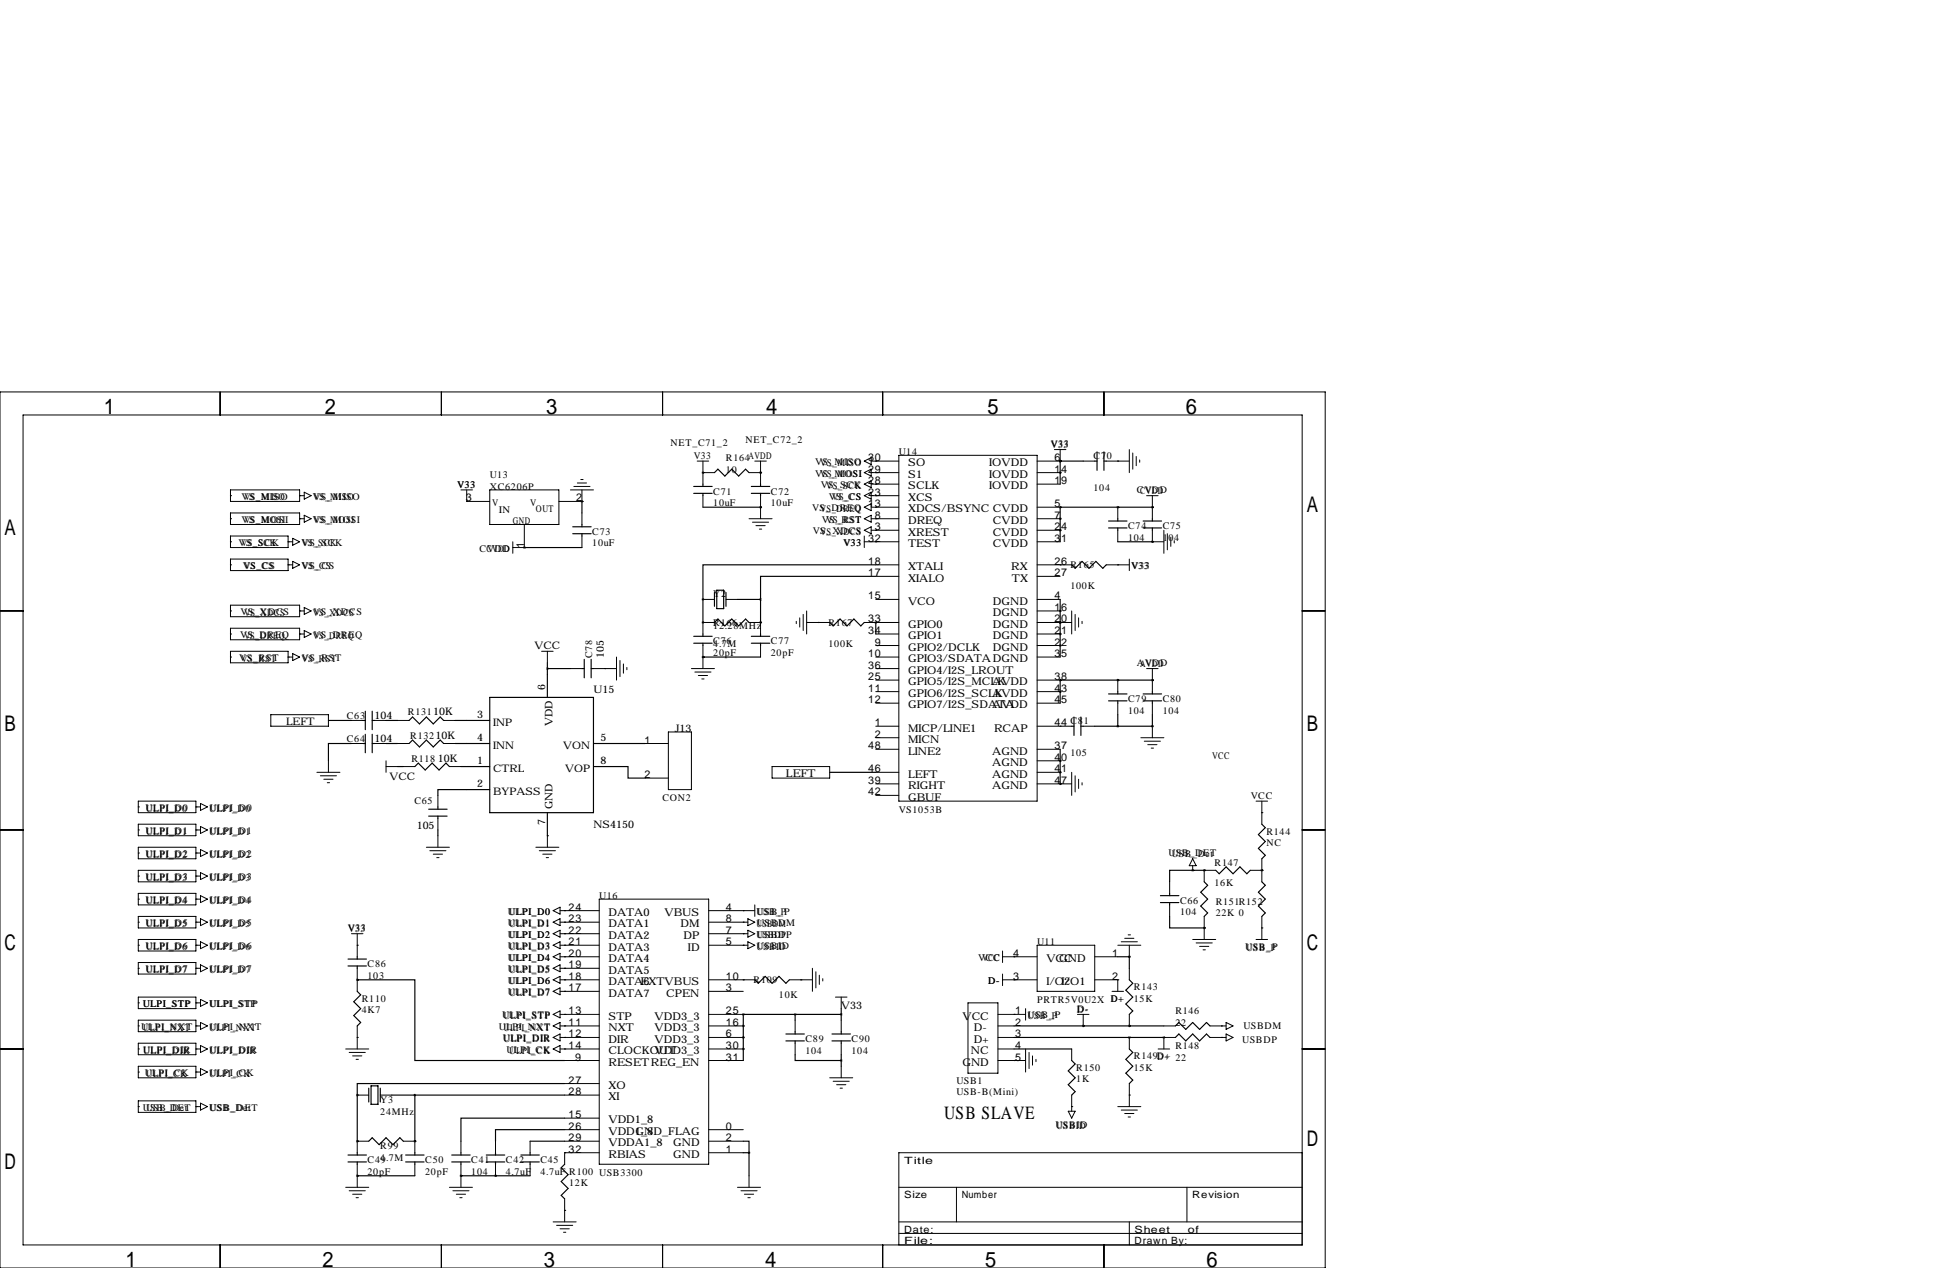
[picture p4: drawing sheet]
<svg xmlns="http://www.w3.org/2000/svg" width="432mm" height="279mm" viewBox="0 0 432 279" stroke-linecap="round" stroke-linejoin="round" font-family="sans-serif">
<g fill="none" stroke="#000" stroke-width=".22">
<path d="M0 86.4h292.1v193h-292.1zM5.1 91.4h281.9v182.9h-281.9zM48.5 86.4v5M97.3 86.4v5M146 86.4v5M194.6 86.4v5M232.4 99.1h2.5M233.7 99.1v2.5h-5.1M243.3 86.4v5M248.9 99.1v5M249.7 99.8v3.6M50.8 107.9h15.2v2.6h-15.2z"/>
<path d="M50.8 113h15.2v2.6h-15.2zM50.8 118.1h12.7v2.6h-12.7zM63.5 119.4h1M64.5 118.6l1.5 .8-1.5 .7zM66 114.3h1.1M66 109.2h1.1M67.1 108.5l1.5 .7-1.5 .8zM67.1 113.5l1.5 .8-1.5 .8zM101.6 107.9h2.5M102.9 107.9v2.6h5M107.9 107.9h15.3v7.7h-15.3zM113 119.4v2.5"/>
<path d="M115.6 115.6v5.1h-2.6M125.7 107.9h5.1M126.5 107.2h3.5M127.3 106.4h2M128 105.7h.5M128.3 107.9v2.6h-5.1M128.3 113v2.6M128.3 118.1v2.6M153.7 101.6h2.5M154.9 101.6v5.1M154.9 109.2v2.6M154.9 104.1h2.6"/>
<path d="M165.1 114.3h5.1M165.1 104.1h2.5M165.9 115.1h3.5M166.4 101.6h2.5M166.6 115.8h2.1M167.4 116.6h.5M167.6 101.6v5.1M167.6 109.2v5.1M190.5 119.4h7.6M190.5 101.6l1.5-.8v1.6zM190.5 104.1l1.5-.7v1.5zM190.5 106.7l1.5-.8v1.5z"/>
<path d="M190.5 109.2l1.5-.7v1.5zM190.5 111.8l1.5-.8v1.5zM190.5 114.3l1.5-.8v1.6zM190.5 116.8l1.5-.7v1.5zM190.5 118.1v2.6M192 116.8h6.1M192 111.8h6.1M192 101.6h6.1M192 114.3h6.1M192 104.1h6.1M192 106.7h6.1M192 109.2h6.1"/>
<path d="M198.1 100.3h30.5v76.2h-30.5zM228.6 116.8h5.1M228.6 111.8h5.1M228.6 114.3h5.1M228.6 104.1h5.1M228.6 106.7h5.1M228.6 119.4h5.1M238.8 101.6h2.5M243.8 101.6h5.1M246.4 111.8v2.5M246.4 116.8v2.6M250.4 100.6v2"/>
<path d="M251.2 101.3v.6M252.7 109.2h2.6M254 116.8v2.6h2.5M254 109.2v5.1M256.5 116.8v5.1M257.3 117.6v3.6M258.1 118.4v2M258.8 119.1v.5M0 134.6h5.1M50.8 123.2h12.7v2.5h-12.7zM50.8 133.3h15.2v2.6h-15.2zM50.8 138.4h15.2v2.6h-15.2z"/>
<path d="M63.5 124.5h1M64.5 123.7l1.5 .8-1.5 .7zM66 134.6h1.1M66 139.7h1.1M67.1 133.9l1.5 .7-1.5 .8zM67.1 138.9l1.5 .8-1.5 .8zM154.9 132.1h2.6M157.5 137.2h-2.6v2.5M160 132.1h2.6M165.1 137.2h2.5v2.5M175.5 136.9v.5M176.3 136.1v2.1"/>
<path d="M177 135.4v3.5M177.8 137.2h5.1M177.8 134.6v5.1M190.5 137.2h7.6M193 132.1h5.1M193 127h5.1M193 124.5h5.1M193 139.7h5.1M228.6 134.6h5.1M228.6 132.1h5.1M228.6 137.2h7.6M228.6 127h5.1"/>
<path d="M228.6 124.5h7.6M228.6 139.7h5.1M236.2 134.6v5.1M237 135.4v3.5M237.7 136.1v2.1M238.5 136.9v.5M243.8 124.5h5.1M248.9 123.2v2.5M287 134.6h5.1M50.8 143.5h12.7v2.5h-12.7zM59.7 157.5h12.7v2.5h-12.7zM63.5 144.8h1"/>
<path d="M64.5 144l1.5 .8-1.5 .7zM77.5 158.8h2.5M82.5 158.8h2.6M87.6 158.8h2.6M97.8 158.8h2.5M119.4 143.5h2.5M120.6 143.5v2.5M125.7 147.3h2.6M130.8 147.3h5.1M135.9 144.8v5.1M136.7 145.5v3.6M137.4 146.3v2"/>
<path d="M138.2 147.1v.5M152.4 147.3h5.1M153.2 148.1h3.5M153.9 148.8h2.1M154.7 149.6h.5M154.9 142.2v5.1M167.6 142.2v2.6M193 142.2h5.1M193 144.8h5.1M193 152.4h5.1M193 154.9h5.1M193 149.9h5.1"/>
<path d="M193 147.3h5.1M228.6 142.2h5.1M228.6 144.8h5.1M228.6 152.4h5.1M228.6 154.9h5.1M228.6 149.9h5.1M246.4 149.9v2.5M246.4 154.9v2.6M252.7 147.3h2.6M254 147.3v5.1M254 154.9v2.6M30.5 176.5h12.7v2.6h-12.7z"/>
<path d="M43.2 177.8h1M44.2 177l1.5 .8-1.5 .8zM69.8 170.2h5.1M70.6 170.9h3.6M71.4 171.7h2M72.1 172.5h.5M72.4 167.6v2.6M77.5 163.8h2.5M82.5 163.8h2.6M85.1 168.9h2.5M85.1 167.6v2.6M87.6 163.8h2.6"/>
<path d="M88.9 168.9h2.5M96.5 175.3v2.5M97.8 163.8h2.5M99.1 168.9h2.5M142.2 163.8h5.1M142.2 171.4h5.1M147.3 161.3h5.1v12.7h-5.1zM170.2 168.9h12.7v2.5h-12.7zM193 160h5.1M193 162.6h5.1M193 165.1h5.1M193 172.7h5.1"/>
<path d="M193 170.2h5.1M193 175.3h5.1M228.6 160h7.6M228.6 165.1h5.1M228.6 172.7h7.6M228.6 167.6h5.1M228.6 170.2h5.1M236.2 170.2v5.1M237 170.9v3.6M237.7 171.7v2M238.5 172.5v.5M238.8 160h2.5"/>
<path d="M251.5 162.6h5M252.2 163.3h3.6M253 164.1h2M253.7 164.8h.6M254 160v2.6M276.9 176.5h2.5M278.1 176.5v5.1M0 182.9h5.1M30.5 191.8h12.7v2.5h-12.7zM30.5 181.6h12.7v2.5h-12.7zM30.5 186.7h12.7v2.5h-12.7zM30.5 196.8h12.7v2.6h-12.7z"/>
<path d="M43.2 182.9h1M43.2 198.1h1M43.2 188h1M43.2 193h1M44.2 182.1l1.5 .8-1.5 .7zM44.2 187.2l1.5 .8-1.5 .7zM44.2 192.3l1.5 .7-1.5 .8zM44.2 197.4l1.5 .7-1.5 .8zM94 186.7h5.1M94.7 187.5h3.6M95.5 188.2h2M96.3 189h.5"/>
<path d="M96.5 180.3v2.6M96.5 184.1v2.6M118.1 186.7h5.1M118.9 187.5h3.5M119.6 188.2h2.1M120.4 189h.5M120.6 184.1v2.6M132.1 198.1h24.1v58.4h-24.1zM166.4 199.4v2.5M257.8 194.3v2.5M257.8 199.4v2.5M262.9 190.8v1"/>
<path d="M262.9 189.2l.8 1.6h-1.6zM268 191.8h-2.6v2.5M275.6 191.8h2.5M278.1 189.2v5.1M287 182.9h5.1M30.5 201.9h12.7v2.6h-12.7zM30.5 207h12.7v2.5h-12.7zM30.5 212.1h12.7v2.5h-12.7zM30.5 219.7h12.7v2.5h-12.7zM43.2 203.2h1M43.2 208.3h1M43.2 213.4h1"/>
<path d="M44.2 202.4l1.5 .8-1.5 .8zM44.2 207.5l1.5 .8-1.5 .7zM44.2 212.6l1.5 .8-1.5 .7zM77.5 205.7h2.5M78.7 205.7v5.1M78.7 213.4v5M121.9 200.7l1.5-.8v1.5zM121.9 203.2l1.5-.8v1.6zM121.9 205.7l1.5-.7v1.5zM121.9 208.3l1.5-.8v1.5zM121.9 210.8l1.5-.7v1.5zM121.9 213.4l1.5-.8v1.5z"/>
<path d="M121.9 215.9l1.5-.8v1.6zM121.9 218.4l1.5-.7v1.5zM123.4 200.7h8.7M123.4 203.2h8.7M123.4 205.7h8.7M123.4 208.3h8.7M123.4 210.8h8.7M123.4 213.4h8.7M123.4 215.9h8.7M123.4 218.4h8.7M156.2 200.7h10.2M156.2 203.2h8.6"/>
<path d="M156.2 205.7h8.6M156.2 208.3h8.6M156.2 215.9h10.2M156.2 218.4h7.6M164.8 202.4l1.6 .8-1.6 .8zM164.8 205l1.6 .7-1.6 .8zM164.8 207.5l1.6 .8-1.6 .7zM174 215.9h5.1M179.1 213.4v5M179.8 214.1v3.6M180.6 214.9v2M181.4 215.6v.6"/>
<path d="M184.1 219.7h2.6M185.4 219.7v2.5M221 210.8h7.6M221 215.9h7.6M221 209.5v2.6M221 214.6v2.6M228.6 208.3h12.7v10.1h-12.7zM241.3 215.9h5.1v2.5M241.3 210.8h5.1M245.1 218.4h2.5M246.4 208.3h5.1M247.1 207.5h3.6"/>
<path d="M247.9 206.8h2M248.7 206h.5M248.9 208.3v2.5M248.9 213.4v2.5M262.9 207h5.1M263.7 207.8h3.5M264.4 208.5h2M265.2 209.3h.5M265.4 201.9v5.1M276.9 207h2.5M278.1 201.9v5.1M0 231.1h5.1"/>
<path d="M30.5 224.8h12.7v2.5h-12.7zM30.5 229.9h12.7v2.5h-12.7zM30.5 234.9h12.7v2.6h-12.7zM43.2 231.1h1M43.2 226.1h1M43.2 221h1M43.2 236.2h1M44.2 220.2l1.5 .8-1.5 .7zM44.2 225.3l1.5 .8-1.5 .7zM44.2 230.4l1.5 .7-1.5 .8zM44.2 235.5l1.5 .7-1.5 .8zM76.2 231.1h5.1"/>
<path d="M77 231.9h3.5M77.7 232.7h2.1M78.5 233.4h.5M78.7 226.1v5M121.9 223.5l1.5-.7v1.5zM121.9 226.1l1.5-.8v1.5zM121.9 228.6l1.5-.8v1.6zM121.9 231.1l1.5-.7v1.5zM123.4 231.1h8.7M123.4 223.5h8.7M123.4 226.1h8.7M123.4 228.6h8.7"/>
<path d="M124.5 233.7h7.6M124.5 238.8h7.6M156.2 231.1h7.6M156.2 223.5h7.6M156.2 226.1h7.6M156.2 228.6h7.6M156.2 233.7h7.6M175.3 224.8v2.5M175.3 229.9v2.5M182.9 237.5h5.1M183.6 238.3h3.6M184.4 239h2"/>
<path d="M185.2 239.8h.5M185.4 224.8v2.5M185.4 229.9v2.5M185.4 234.9v2.6M213.4 221h6.6v15.5h-6.6zM220 231.1h3.5M220 223.5h6.1M220 226.1h3.5M220 228.6h3.5M220 233.7h6.1M226.1 222.2v2.6M226.1 231.1v5.1"/>
<path d="M226.8 231.9v3.6M227.6 232.7v2M228.3 233.4v.5M236.2 231.1v2.6M237.5 223.5h2.5M238.8 223.5v2.6M248.9 223.5v2.6M248.9 228.6v2.5M248.9 238.8v5M255.3 231.1h2.5M256.5 226.1h2.6M259.1 228.6h-2.6v2.5"/>
<path d="M266.7 226.1h3.6M266.7 228.6h3.6M270.3 225.3l1.5 .8-1.5 .7zM270.3 227.8l1.5 .8-1.5 .8zM287 231.1h5.1M30.5 242.6h12.7v2.5h-12.7zM43.2 243.8h1M44.2 243.1l1.5 .7-1.5 .8zM78.7 241.3h2.6M78.7 256.5v5.1M81.3 251.5h-2.6v2.5M83.8 241.3h2.6"/>
<path d="M88.9 251.5h2.5v2.5M91.4 256.5v2.6M101.6 251.5v2.5M101.6 256.5v5.1M109.2 251.5v2.5M109.2 256.5v2.6M116.8 251.5v2.5M116.8 256.5v2.6M124.5 241.3h7.6M124.5 251.5h7.6M124.5 246.4h7.6M124.5 248.9h7.6"/>
<path d="M132.1 254h-7.6v2.5M156.2 254h7.6M156.2 251.5h7.6M156.2 248.9h7.6M165.1 259.1v2.5M235.5 244.9h1.5l-.8 1.5zM236.2 241.3v3.6M246.4 243.8h5.1M247.1 244.6h3.6M247.9 245.4h2M248.7 246.1h.5M287 254h-88.9v20.3"/>
<path d="M48.5 274.3v5.1M76.2 261.6h5.1M77 262.4h3.5M77.7 263.1h2.1M78.5 263.9h.5M97.3 274.3v5.1M99.1 261.6h5M99.8 262.4h3.6M100.6 263.1h2M101.3 263.9h.6M121.9 269.2h5.1M122.7 270h3.5"/>
<path d="M123.4 270.8h2.1M124.2 271.5h.5M124.5 264.2v5M146 274.3v5.1M162.6 261.6h5M163.3 262.4h3.6M164.1 263.1h2M164.8 263.9h.6M194.6 274.3v5.1M198.1 271.8h88.9M198.1 269.2h88.9M198.1 261.6h88.9"/>
<path d="M210.8 261.6v7.6M243.3 274.3v5.1M248.9 269.2v5.1M261.6 261.6v7.6"/>
</g>
<g fill="none" stroke="#000" stroke-width=".25">
<path d="M241.8 99.6v4M243.3 99.6v4M50.8 119.4h.1M50.8 109.2h.1M50.8 114.3h.1M63.5 119.4h.1M66 109.2h.1M66 114.3h.1M102.9 110.5h.1M126.2 116.1h4.1M126.2 117.6h4.1M128.3 110.5h.1"/>
<path d="M128.3 110.5v2.5M128.3 115.6v.5M128.3 117.6v.5M152.9 107.2h4.1M152.9 108.7h4.1M154.9 104.1h.1M154.9 106.7v.5M154.9 108.7v.5M154.9 111.8h12.7M157.5 104.1l.7-.7 1.6 1.5 1.5-1.5 1.5 1.5 1.5-1.5 .8 .7M165.6 107.2h4.1M165.6 108.7h4.1"/>
<path d="M167.6 111.8h.1M167.6 104.1h.1M167.6 106.7v.5M167.6 108.7v.5M193 119.4h.1M193 116.8h.1M193 114.3h.1M193 111.8h.1M193 109.2h.1M193 106.7h.1M193 104.1h.1M193 101.6h.1"/>
<path d="M233.7 101.6h.1M233.7 104.1h.1M233.7 111.8h.1M233.7 114.3h.1M233.7 116.8h.1M233.7 101.6h5.1M233.7 111.8h20.3M233.7 101.6v5.1M233.7 111.8v7.6M241.3 101.6h.5M243.3 101.6h.5M244.3 114.8h4.1"/>
<path d="M244.3 116.3h4.1M246.4 111.8h.1M246.4 101.6h.1M246.4 114.3v.5M246.4 116.3v.5M246.4 119.4h7.6M252 114.8h4M252 116.3h4M254 119.4h.1M254 111.8h.1M254 114.3v.5M254 116.3v.5"/>
<path d="M50.8 124.5h.1M50.8 134.6h.1M50.8 139.7h.1M63.5 124.5h.1M66 134.6h.1M66 139.7h.1M115.6 120.7h.1M115.6 120.7h12.7M154.9 137.2h.1M154.9 132.1h.1M154.9 132.1v5.1M154.9 139.7v.5"/>
<path d="M157.5 130.6v3M157.5 137.2l.7-.8 1.6 1.5 1.5-1.5 1.5 1.5 1.5-1.5 .8 .8M158 130h1.5v4.1h-1.5zM160 130.6v3M162.6 132.1h5M167.6 137.2h.1M167.6 132.1v5.1M167.6 139.7v.5M180.3 137.2h.1M182.9 137.2l.7 .7 1.6-1.5 1.5 1.5 1.5-1.5 1.5 1.5 .8-.7M193 127h-25.4v5.1M193 124.5h-38.1v7.6"/>
<path d="M193 137.2h.1M193 137.2v2.5M233.7 134.6h.1M233.7 137.2h.1M233.7 139.7h.1M233.7 124.5h.1M233.7 132.1v12.7M236.2 124.5l.8 .7 1.5-1.5 1.5 1.5 1.6-1.5 1.5 1.5 .7-.7M246.4 124.5h.1M50.8 144.8h.1M63.5 144.8h.1M72.4 158.8h5.1"/>
<path d="M80 158.8h.5M80.5 156.7v4.1M82 158.8h.5M82 156.7v4.1M85.1 158.8h2.5M90.2 158.8l.7-.8 1.6 1.5 1.5-1.5 1.5 1.5 1.5-1.5 .8 .8M100.3 158.8h7.6M107.9 153.7h22.9v25.4h-22.9zM120.6 147.3h5.1M120.6 146v7.7M128.3 147.3h.5M128.8 145.3v4.1"/>
<path d="M130.3 145.3v4.1M130.3 147.3h.5M133.3 147.3h.1M152.9 140.2h4.1M152.9 141.7h4.1M154.9 144.8h.1M154.9 141.7v.5M154.9 144.8h12.7M165.6 140.2h4.1M165.6 141.7h4.1M167.6 141.7v.5M233.7 149.9h.1"/>
<path d="M233.7 152.4h.1M233.7 142.2h.1M233.7 149.9v5M233.7 149.9h20.3M236.7 158v4.1M238.3 158v4.1M244.3 152.9h4.1M244.3 154.4h4.1M246.4 149.9h.1M246.4 152.4v.5M246.4 154.4v.5M246.4 157.5v2.5"/>
<path d="M252 152.9h4M252 154.4h4M254 149.9h.1M254 152.4v.5M254 154.4v.5M254 157.5v2.5M30.5 177.8h.1M43.2 177.8h.1M77.5 163.8h-5.1v3.8M80 163.8h.5M80.5 161.8v4.1M82 163.8h.5"/>
<path d="M82 161.8v4.1M85.1 163.8h2.5M87.6 168.9h1.3M90.2 163.8l.7-.7 1.6 1.5 1.5-1.5 1.5 1.5 1.5-1.5 .8 .7M91.4 168.9l.8-.8 1.5 1.6 1.5-1.6 1.6 1.6 1.5-1.6 .8 .8M94.5 179.8h4.1M94.5 178.3h4.1M96.5 177.8v.5M96.5 179.8v.5M100.3 163.8h7.6M101.6 168.9h6.3M107.9 174h-11.4v1.3"/>
<path d="M120.6 179.1v5M130.8 168.9h7.6v2.5h3.8M130.8 163.8h11.4M182.9 170.2h10.1M233.7 167.6h.1M233.7 170.2h.1M233.7 172.7h.1M233.7 160h.1M233.7 165.1v7.6M236.2 160h.5M238.3 160h.5M241.3 160h12.7"/>
<path d="M254 160h.1M278.1 179.1h.1M30.5 188h.1M30.5 182.9h.1M30.5 193h.1M30.5 198.1h.1M43.2 182.9h.1M43.2 188h.1M43.2 193h.1M43.2 198.1h.1M96.5 182.9v1.2M120.6 184.1h.1"/>
<path d="M255.8 197.4h4M255.8 198.9h4M257.8 196.8v.6M257.8 198.9v.5M262.9 191.8h-5.1v2.5M262.9 191.8h.1M262.9 191.8h2.5M265.4 191.8h.1M265.4 194.3l.8 .8-1.5 1.5 1.5 1.5-1.5 1.5 1.5 1.6-.8 .7M268 191.8l.7 .7 1.6-1.5 1.5 1.5 1.5-1.5 1.5 1.5 .8-.7M278.1 191.8h.1M278.1 194.3l.8 .8-1.5 1.5 1.5 1.5-1.5 1.5 1.5 1.6-.8 .7"/>
<path d="M278.1 181.6l.8 .8-1.5 1.5 1.5 1.5-1.5 1.5 1.5 1.6-.8 .7M30.5 208.3h.1M30.5 203.2h.1M30.5 213.4h.1M43.2 203.2h.1M43.2 208.3h.1M43.2 213.4h.1M76.7 211.3h4.1M76.7 212.9h4.1M78.7 215.9h12.7v17.8h33.1M78.7 215.9h.1M78.7 208.3h.1"/>
<path d="M78.7 210.8v.5M78.7 212.9v.5M78.7 218.4l.8 .8-1.5 1.5 1.5 1.5-1.5 1.6 1.5 1.5-.8 .8M124.5 215.9h.1M124.5 218.4h.1M124.5 208.3h.1M124.5 210.8h.1M124.5 213.4h.1M124.5 203.2h.1M124.5 205.7h.1M124.5 200.7h.1M163.8 215.9h.1"/>
<path d="M163.8 208.3h.1M163.8 203.2h.1M163.8 205.7h.1M163.8 200.7h.1M166.4 215.9l.7 .8 1.6-1.6 1.5 1.6 1.5-1.6 1.5 1.6 .8-.8M176.5 215.9h.1M223.5 215.9h.1M223.5 210.8h.1M246.4 215.9h.1M246.4 210.8h2.5M248.9 210.8h.1M248.9 215.9l.8 .8-1.5 1.5 1.5 1.5-1.5 1.5 1.5 1.6-.8 .7"/>
<path d="M248.9 210.8v2.6M257.8 201.9v2.6h7.6M265.4 204.5h.1M278.1 204.5h.1M30.5 231.1h.1M30.5 221h.1M30.5 226.1h.1M30.5 236.2h.1M43.2 226.1h.1M43.2 221h.1M43.2 231.1h.1M43.2 236.2h.1"/>
<path d="M78.7 228.6h.1M81.3 239.8v3M81.8 239.3h1.5v4h-1.5zM83.8 239.8v3M124.5 238.8h-45.8v2.5M124.5 228.6h.1M124.5 231.1h.1M124.5 223.5h.1M124.5 226.1h.1M163.8 226.1h.1M163.8 228.6h.1M163.8 231.1h.1"/>
<path d="M163.8 223.5h.1M163.8 223.5v10.2M163.8 223.5h21.6M173.2 227.8h4.1M173.2 229.4h4.1M175.3 232.4v1.3h10.1M175.3 223.5v1.3M175.3 227.3v.5M175.3 229.4v.5M183.4 227.8h4.1M183.4 229.4h4.1M185.4 222.2v2.6"/>
<path d="M185.4 227.3v.5M185.4 229.4v.5M185.4 232.4v2.5M223.5 233.7h.1M223.5 223.5h.1M223.5 226.1h33M223.5 228.6h33M223.5 231.1h12.7M236.2 233.7l.8 .7-1.5 1.6 1.5 1.5-1.5 1.5 1.5 1.5-.8 .8M238.8 226.1h.1M248.9 226.1h.1M248.9 228.6h.1"/>
<path d="M248.9 231.1l.8 .8-1.5 1.5 1.5 1.5-1.5 1.6 1.5 1.5-.8 .8M256.5 228.6h.1M259.1 226.1l.7-.8 1.6 1.5 1.5-1.5 1.5 1.5 1.5-1.5 .8 .8M259.1 228.6l.7-.8 1.6 1.6 1.5-1.6 1.5 1.6 1.5-1.6 .8 .8M269.2 228.6h.1M269.2 226.1h.1M30.5 243.8h.1M43.2 243.8h.1M76.7 254.5h4.1M76.7 256h4.1M78.7 259.1h.1M78.7 241.3h.1"/>
<path d="M78.7 251.5h.1M78.7 241.3v10.2M78.7 254v.5M78.7 256v.5M78.7 259.1h12.7M81.3 251.5l.7-.8 1.6 1.5 1.5-1.5 1.5 1.5 1.5-1.5 .8 .8M86.4 241.3h38.1M89.4 254.5h4.1M89.4 256h4.1M91.4 251.5h.1M91.4 241.3v10.2M91.4 254v.5"/>
<path d="M91.4 256v.5M99.6 254.5h4M99.6 256h4M101.6 259.1h.1M101.6 254v.5M101.6 256v.5M101.6 259.1h15.2M107.2 254.5h4.1M107.2 256h4.1M109.2 259.1h.1M109.2 254v.5M109.2 256v.5"/>
<path d="M114.8 254.5h4.1M114.8 256h4.1M116.8 254v.5M116.8 256v.5M116.8 251.5h7.7M124.5 248.9h-15.3v2.6M124.5 246.4h-22.9v5.1M124.5 254h.1M124.5 256.5l-.8 .8 1.5 1.5-1.5 1.5 1.5 1.6-1.5 1.5 .8 .8M163.8 251.5h1.3v2.5M163.8 254h1.3M165.1 254v5.1"/>
<path d="M236.2 243.8h.1M248.9 241.3h.1M124.5 266.7h.1"/>
</g>
<path d="M154.9 144.8a.05 .05 0 0 0 .1 0 .05 .05 0 0 0-.1 0zM167.6 132.1a.05 .05 0 0 0 .1 0 .05 .05 0 0 0-.1 0zM167.6 137.2a.05 .05 0 0 0 .1 0 .05 .05 0 0 0-.1 0zM167.6 111.8a.05 .05 0 0 0 .1 0 .05 .05 0 0 0-.1 0zM154.9 132.1a.05 .05 0 0 0 .1 0 .05 .05 0 0 0-.1 0zM154.9 137.2a.05 .05 0 0 0 .1 0 .05 .05 0 0 0-.1 0zM193 137.2a.05 .05 0 0 0 .1 0 .05 .05 0 0 0-.1 0zM78.7 259.1a.05 .05 0 0 0 .1 0 .05 .05 0 0 0-.1 0zM91.4 241.3a.05 .05 0 0 0 .1 0 .05 .05 0 0 0-.1 0zM91.4 251.5a.05 .05 0 0 0 .1 0 .05 .05 0 0 0-.1 0zM78.7 241.3a.05 .05 0 0 0 .1 0 .05 .05 0 0 0-.1 0zM78.7 251.5a.05 .05 0 0 0 .1 0 .05 .05 0 0 0-.1 0zM238.7 226.1a.05 .05 0 0 0 .1 0 .05 .05 0 0 0-.1 0zM256.5 228.6a.05 .05 0 0 0 .1 0 .05 .05 0 0 0-.1 0zM78.7 215.9a.05 .05 0 0 0 .1 0 .05 .05 0 0 0-.1 0zM154.9 104.1a.05 .05 0 0 0 .1 0 .05 .05 0 0 0-.1 0zM167.6 104.1a.05 .05 0 0 0 .1 0 .05 .05 0 0 0-.1 0zM175.2 223.5a.05 .05 0 0 0 .1 0 .05 .05 0 0 0-.1 0zM120.6 147.3a.05 .05 0 0 0 .1 0 .05 .05 0 0 0-.1 0z" fill="#000" stroke="#000" stroke-width=".51"/>
<g font-size="4.7">
<text x="22.9" y="91.1">1</text>
<text x="71.6" y="91.1">2</text>
<text x="120.4" y="91.1">3</text>
<text x="168.9" y="91.1">4</text>
<text x="217.7" y="91.1">5</text>
<text x="261.4" y="91.1">6</text>
<text x="288" y="112.7">A</text>
<text x="1" y="117.8">A</text>
<text x="1" y="161">B</text>
<text x="288" y="161">B</text>
<text x="1" y="209.2">C</text>
<text x="288" y="209.2">C</text>
<text x="1" y="257.5">D</text>
<text x="288" y="252.4">D</text>
<text x="27.7" y="279.1">1</text>
<text x="71.1" y="279.1">2</text>
<text x="119.9" y="279.1">3</text>
<text x="168.7" y="279.1">4</text>
<text x="217.2" y="279.1">5</text>
<text x="265.9" y="279.1">6</text>
</g>
<text font-size="4.1" x="208.1" y="246.6">USB SLAVE</text>
<g font-size="2.4">
<text x="191.4" y="101.6">30</text>
<text x="232.4" y="101.6">6</text>
<text x="191.4" y="106.7">28</text>
<text x="191.4" y="104.1">29</text>
<text x="200.2" y="107.8">SCLK</text>
<text x="200.2" y="105.3">S1</text>
<text x="200.2" y="102.8">SO</text>
<text x="218" y="102.8">IOVDD</text>
<text x="218" y="105.3">IOVDD</text>
<text x="218" y="107.8">IOVDD</text>
<text x="232.4" y="104.1">14</text>
<text x="232.4" y="106.7">19</text>
<text x="102.7" y="110.5">3</text>
<text x="127" y="110.5">2</text>
<text x="191.4" y="111.8">13</text>
<text x="191.4" y="109.2">23</text>
<text x="200.2" y="112.9">XDCS/BSYNC CVDD</text>
<text x="200.2" y="110.4">XCS</text>
<text x="232.4" y="111.8">5</text>
<text x="191.4" y="119.4">32</text>
<text x="192.8" y="116.8">3</text>
<text x="192.8" y="114.3">8</text>
<text x="200.2" y="118">XREST</text>
<text x="200.2" y="115.5">DREQ</text>
<text x="218.8" y="115.5">CVDD</text>
<text x="218.8" y="118">CVDD</text>
<text x="232.4" y="114.3">7</text>
<text x="232.4" y="116.8">24</text>
<text x="232.4" y="119.4">31</text>
<text x="115.6" y="120.9" transform="rotate(-90 115.6 120.9)">1</text>
<text x="191.4" y="124.5">18</text>
<text x="200.2" y="125.6">XTALI</text>
<text x="200.2" y="120.5">TEST</text>
<text x="218.8" y="120.5">CVDD</text>
<text x="222.9" y="125.6">RX</text>
<text x="232.4" y="124.5">26</text>
<text x="191.4" y="127">17</text>
<text x="200.2" y="128.2">XIALO</text>
<text x="223.1" y="128.2">TX</text>
<text x="232.4" y="127">27</text>
<text x="191.4" y="132.1">15</text>
<text x="191.4" y="137.2">33</text>
<text x="200.2" y="133.2">VCO</text>
<text x="218.8" y="133.2">DGND</text>
<text x="218.8" y="135.8">DGND</text>
<text x="232.4" y="132.1">4</text>
<text x="232.4" y="134.6">16</text>
<text x="232.4" y="137.2">20</text>
<text x="191.4" y="139.7">34</text>
<text x="192.8" y="142.2">9</text>
<text x="200.2" y="143.4">GPIO2/DCLK</text>
<text x="200.2" y="138.3">GPIO0</text>
<text x="200.2" y="140.9">GPIO1</text>
<text x="218.8" y="138.3">DGND</text>
<text x="218.8" y="140.9">DGND</text>
<text x="218.8" y="143.4">DGND</text>
<text x="232.4" y="139.7">21</text>
<text x="232.4" y="142.2">22</text>
<text x="191.4" y="144.8">10</text>
<text x="191.4" y="149.9">25</text>
<text x="191.4" y="147.3">36</text>
<text x="200.2" y="145.9">GPIO3/SDATADGND</text>
<text x="200.2" y="148.5">GPIO4/I2S_LROUT</text>
<text x="232.4" y="144.8">35</text>
<text x="232.4" y="149.9">38</text>
<text x="191.4" y="152.4">11</text>
<text x="191.4" y="154.9">12</text>
<text x="200.2" y="153.6">GPIO6/I2S_SCLK</text>
<text x="200.2" y="151">GPIO5/I2S_MCLK</text>
<text x="218.7" y="151">AVDD</text>
<text x="218.7" y="153.6">AVDD</text>
<text x="232.4" y="152.4">43</text>
<text x="232.4" y="154.9">45</text>
<text x="192.8" y="160">1</text>
<text x="200.2" y="161.2">MICP/LINE1</text>
<text x="200.2" y="156.1">GPIO7/I2S_SDATA</text>
<text x="218.7" y="156.1">AVDD</text>
<text x="219.1" y="161.2">RCAP</text>
<text x="232.4" y="160">44 C81</text>
<text x="142" y="163.8">1</text>
<text x="191.4" y="165.1">48</text>
<text x="192.8" y="162.6">2</text>
<text x="200.2" y="163.7">MICN</text>
<text x="200.2" y="166.3">LINE2</text>
<text x="218.7" y="166.3">AGND</text>
<text x="232.4" y="165.1">37</text>
<text x="232.4" y="167.6">40</text>
<text x="142" y="171.4">2</text>
<text x="173.2" y="171.2">LEFT</text>
<text x="191.4" y="172.7">39</text>
<text x="191.4" y="170.2">46</text>
<text x="200.2" y="173.9">RIGHT</text>
<text x="200.2" y="171.3">LEFT</text>
<text x="218.7" y="168.8">AGND</text>
<text x="218.7" y="171.3">AGND</text>
<text x="218.7" y="173.9">AGND</text>
<text x="232.4" y="170.2">41</text>
<text x="232.4" y="172.7">47</text>
<text x="191.4" y="175.3">42</text>
<text x="200.2" y="176.4">GBUF</text>
<text x="125.3" y="200.7">24</text>
<text x="125.3" y="203.2">23</text>
<text x="134.1" y="201.8">DATA0</text>
<text x="146.5" y="201.8">VBUS</text>
<text x="160" y="200.7">4</text>
<text x="160" y="203.2">8</text>
<text x="125.3" y="205.7">22</text>
<text x="125.3" y="208.3">21</text>
<text x="134.1" y="204.4">DATA1</text>
<text x="134.1" y="206.9">DATA2</text>
<text x="134.1" y="209.4">DATA3</text>
<text x="150" y="204.4">DM</text>
<text x="150.7" y="206.9">DP</text>
<text x="151.6" y="209.4">ID</text>
<text x="160" y="205.7">7</text>
<text x="160" y="208.3">5</text>
<text x="125.3" y="210.8">20</text>
<text x="125.3" y="213.4">19</text>
<text x="125.3" y="215.9">18</text>
<text x="134.1" y="212">DATA4</text>
<text x="134.1" y="214.5">DATA5</text>
<text x="160" y="215.9">10</text>
<text x="223.3" y="215.9">3</text>
<text x="223.3" y="210.8">4</text>
<text x="230.6" y="212">VCC</text>
<text x="233.5" y="212">GND</text>
<text x="245.1" y="210.8">1</text>
<text x="245.1" y="215.9">2</text>
<text x="125.3" y="218.4">17</text>
<text x="134.1" y="217.1">DATA6</text>
<text x="134.1" y="219.6">DATA7</text>
<text x="141.2" y="217.1">EXTVBUS</text>
<text x="146.9" y="219.6">CPEN</text>
<text x="160" y="218.4">3</text>
<text x="230.6" y="217.1">I/O2</text>
<text x="234" y="217.1">I/O1</text>
<text x="125.3" y="223.5">13</text>
<text x="125.3" y="226.1">11</text>
<text x="134.1" y="224.7">STP</text>
<text x="134.1" y="227.2">NXT</text>
<text x="144.3" y="224.7">VDD3_3</text>
<text x="144.3" y="227.2">VDD3_3</text>
<text x="160" y="223.5">25</text>
<text x="160" y="226.1">16</text>
<text x="212.1" y="224.7">VCC</text>
<text x="214.7" y="227.2">D-</text>
<text x="223.8" y="223.5">1</text>
<text x="223.8" y="226.1">2</text>
<text x="125.3" y="228.6">12</text>
<text x="125.3" y="231.1">14</text>
<text x="126.8" y="233.7">9</text>
<text x="134.1" y="229.8">DIR</text>
<text x="134.1" y="232.3">CLOCKOUT</text>
<text x="144.3" y="229.8">VDD3_3</text>
<text x="144.3" y="232.3">VDD3_3</text>
<text x="160" y="228.6">6</text>
<text x="160" y="231.1">30</text>
<text x="160" y="233.7">31</text>
<text x="214" y="232.3">NC</text>
<text x="214.7" y="229.8">D+</text>
<text x="223.8" y="228.6">3</text>
<text x="223.8" y="231.1">4</text>
<text x="223.8" y="233.7">5</text>
<text x="125.3" y="238.8">27</text>
<text x="134.1" y="234.8">RESETREG_EN</text>
<text x="134.1" y="239.9">XO</text>
<text x="212.1" y="234.8">GND</text>
<text x="125.3" y="241.3">28</text>
<text x="134.1" y="242.5">XI</text>
<text x="125.3" y="251.5">29</text>
<text x="125.3" y="246.4">15</text>
<text x="125.3" y="248.9">26</text>
<text x="134.1" y="247.5">VDD1_8</text>
<text x="134.1" y="250.1">VDD1_8</text>
<text x="140.1" y="250.1">GND_FLAG</text>
<text x="160" y="251.5">2</text>
<text x="160" y="248.9">0</text>
<text x="125.3" y="254">32</text>
<text x="134.1" y="252.6">VDDA1_8</text>
<text x="134.1" y="255.2">RBIAS</text>
<text x="148.4" y="255.2">GND</text>
<text x="148.4" y="252.6">GND</text>
<text x="160" y="254">1</text>
</g>
<g font-size="2.3">
<text x="117.8" y="143">VCC</text>
<text x="133.1" y="145" transform="rotate(-90 133.1 145)">105</text>
<text x="120.1" y="152.1" transform="rotate(-90 120.1 152.1)">6</text>
<text x="130.8" y="152.7">U15</text>
<text x="63" y="159.8">LEFT</text>
<text x="82.5" y="158.5">104</text>
<text x="105.2" y="158.2">3</text>
<text x="108.7" y="159.9">INP</text>
<text x="121.8" y="160.1" transform="rotate(-90 121.8 160.1)">VDD</text>
<text x="148.7" y="161.3">J13</text>
<text x="82.5" y="163.6">104</text>
<text x="96.5" y="167.9">10K</text>
<text x="105.2" y="163.3">4</text>
<text x="108.7" y="165">INN</text>
<text x="124.2" y="165">VON</text>
<text x="132.3" y="163.3">5</text>
<text x="85.9" y="172">VCC</text>
<text x="105.2" y="168.4">1</text>
<text x="105.2" y="173.5">2</text>
<text x="108.7" y="170">CTRL</text>
<text x="124.6" y="170">VOP</text>
<text x="132.3" y="168.4">8</text>
<text x="108.7" y="175.1">BYPASS</text>
<text x="121.8" y="178.3" transform="rotate(-90 121.8 178.3)">GND</text>
<text x="91.8" y="182.6">105</text>
<text x="120.1" y="181.9" transform="rotate(-90 120.1 181.9)">7</text>
<text x="130.8" y="182.3">NS4150</text>
<text x="185.4" y="222.2">V33</text>
</g>
<g font-size="2.2">
<text x="147.8" y="98.3">NET_C71_2</text>
<text x="152.9" y="101.2">V33</text>
<text x="160" y="101.6">R164AVDD</text>
<text x="164.3" y="97.5">NET_C72_2</text>
<text x="198.1" y="100.3">U14</text>
<text x="231.6" y="98.6">V33</text>
<text x="241" y="101.1">C70</text>
<text x="100.8" y="107.4">V33</text>
<text x="107.9" y="105.4">U13</text>
<text x="107.9" y="107.9">XC6206P</text>
<text x="160" y="104.1">10</text>
<text x="179.7" y="102.5">VS_MISO</text>
<text x="179.7" y="105">VS_MOSI</text>
<text x="180.8" y="102.6">VS_MISO</text>
<text x="180.8" y="105.2">VS_MOSI</text>
<text x="180.9" y="107.6">VS_SCK</text>
<text x="182.1" y="107.7">VS_SCK</text>
<text x="53.3" y="110.1">VS_MISO</text>
<text x="53.8" y="110.2">VS_MISO</text>
<text x="69" y="110.2">VS_MISO</text>
<text x="108.5" y="111.5">V</text>
<text x="110" y="113">IN</text>
<text x="116.8" y="111.5">V</text>
<text x="118.1" y="112.8">OUT</text>
<text x="157.2" y="109">C71</text>
<text x="157.2" y="111.5">10uF</text>
<text x="169.9" y="109">C72</text>
<text x="169.9" y="111.5">10uF</text>
<text x="179" y="112.6">VS_DREQ</text>
<text x="180.8" y="112.8">VS_DREQ</text>
<text x="182.7" y="110.1">VS_CS</text>
<text x="183.4" y="110.2">VS_CS</text>
<text x="241" y="108.2">104</text>
<text x="250.6" y="108.7">CVDD</text>
<text x="251.3" y="108.8">CVDD</text>
<text x="53.3" y="115.2">VS_MOSI</text>
<text x="53.8" y="115.3">VS_MOSI</text>
<text x="69" y="115.3">VS_MOSI</text>
<text x="113" y="115.6">GND</text>
<text x="130.6" y="117.9">C73</text>
<text x="179.2" y="117.7">VS_XDCS</text>
<text x="180.8" y="117.9">VS_XDCS</text>
<text x="181.2" y="115.2">VS_RST</text>
<text x="182.1" y="115.3">VS_RST</text>
<text x="248.7" y="116.6">C74</text>
<text x="248.7" y="119.1">104</text>
<text x="256.3" y="116.6">C75</text>
<text x="256.3" y="119.1">104</text>
<text x="52.6" y="120.3">VS_SCK</text>
<text x="53.2" y="120.4">VS_SCK</text>
<text x="53.5" y="125.3">VS_CS</text>
<text x="66.4" y="120.4">VS_SCK</text>
<text x="66.4" y="125.5">VS_CS</text>
<text x="105.7" y="121.5">CVDD</text>
<text x="107.2" y="121.7">CVDD</text>
<text x="130.6" y="120.4">10uF</text>
<text x="185.8" y="120.3">V33</text>
<text x="236" y="125.2">R165</text>
<text x="249.3" y="125.5">V33</text>
<text x="157.2" y="131.5">Y2</text>
<text x="236" y="129.8">100K</text>
<text x="53" y="135.5">VS_XDCS</text>
<text x="53.8" y="135.6">VS_XDCS</text>
<text x="69" y="135.6">VS_XDCS</text>
<text x="157.2" y="137.9">R166</text>
<text x="182.6" y="137.9">R167</text>
<text x="52.9" y="140.6">VS_DREQ</text>
<text x="53.8" y="140.7">VS_DREQ</text>
<text x="69" y="140.7">VS_DREQ</text>
<text x="157.2" y="142">C76</text>
<text x="157.2" y="138.7">12.28MHz</text>
<text x="157.2" y="142.5">4.7M</text>
<text x="169.9" y="142">C77</text>
<text x="182.6" y="142.5">100K</text>
<text x="52.7" y="145.7">VS_RST</text>
<text x="53.2" y="145.8">VS_RST</text>
<text x="66.4" y="145.8">VS_RST</text>
<text x="130.6" y="145" transform="rotate(-90 130.6 145)">C78</text>
<text x="157.2" y="144.5">20pF</text>
<text x="169.9" y="144.5">20pF</text>
<text x="250.5" y="146.8">AVDD</text>
<text x="251.3" y="146.9">AVDD</text>
<text x="248.7" y="154.7">C79</text>
<text x="256.3" y="154.7">C80</text>
<text x="76.5" y="158.5">C63</text>
<text x="89.9" y="157.5">R13110K</text>
<text x="248.7" y="157.2">104</text>
<text x="256.3" y="157.2">104</text>
<text x="76.5" y="163.6">C64</text>
<text x="90.4" y="162.8">R13210K</text>
<text x="90.7" y="167.9">R118</text>
<text x="236" y="166.6">105</text>
<text x="267.2" y="167.2">VCC</text>
<text x="32.1" y="178.7">ULPI_D0</text>
<text x="46.1" y="178.8">ULPI_D0</text>
<text x="91.3" y="177.3">C65</text>
<text x="146" y="176.5">CON2</text>
<text x="198.1" y="179.1">VS1053B</text>
<text x="275.7" y="176">VCC</text>
<text x="32.1" y="183.8">ULPI_D1</text>
<text x="46.1" y="183.9">ULPI_D1</text>
<text x="279.1" y="183.9">R144</text>
<text x="32.1" y="188.8">ULPI_D2</text>
<text x="46.1" y="189">ULPI_D2</text>
<text x="257.5" y="188.7">USB_DET</text>
<text x="258.3" y="188.8">USB_Det</text>
<text x="267.7" y="190.8">R147</text>
<text x="279.1" y="186.4">NC</text>
<text x="32.1" y="193.9">ULPI_D3</text>
<text x="46.1" y="194.1">ULPI_D3</text>
<text x="267.7" y="195.3">16K</text>
<text x="32.1" y="199">ULPI_D4</text>
<text x="46.1" y="199.1">ULPI_D4</text>
<text x="112" y="201.5">ULPI_D0</text>
<text x="132.1" y="198.1">U16</text>
<text x="166.8" y="201.7">USB_P</text>
<text x="260.1" y="199.1">C66</text>
<text x="260.1" y="201.7">104</text>
<text x="268" y="199.4">R151R152</text>
<text x="268" y="201.9">22K 0</text>
<text x="32.1" y="209.2">ULPI_D6</text>
<text x="32.1" y="204.1">ULPI_D5</text>
<text x="46.1" y="204.2">ULPI_D5</text>
<text x="46.1" y="209.3">ULPI_D6</text>
<text x="76.7" y="205.2">V33</text>
<text x="112" y="204.1">ULPI_D1</text>
<text x="112" y="206.6">ULPI_D2</text>
<text x="112" y="209.2">ULPI_D3</text>
<text x="166.8" y="204.2">USBDM</text>
<text x="166.8" y="206.8">USBDP</text>
<text x="166.8" y="209.3">USBID</text>
<text x="228.6" y="208.3">U11</text>
<text x="274.5" y="209.3">USB_P</text>
<text x="32.1" y="214.2">ULPI_D7</text>
<text x="46.1" y="214.4">ULPI_D7</text>
<text x="81" y="213.1">C86</text>
<text x="81" y="215.6">103</text>
<text x="112" y="211.7">ULPI_D4</text>
<text x="112" y="214.2">ULPI_D5</text>
<text x="215.6" y="211.7">VCC</text>
<text x="216.5" y="211.8">VCC</text>
<text x="31.5" y="221.9">ULPI_STP</text>
<text x="46.1" y="222">ULPI_STP</text>
<text x="79.8" y="220.7">R110</text>
<text x="112" y="216.8">ULPI_D6</text>
<text x="112" y="219.3">ULPI_D7</text>
<text x="166.1" y="216.6">R109</text>
<text x="171.7" y="219.9">10K</text>
<text x="217.8" y="216.9">D-</text>
<text x="228.6" y="221">PRTR5V0U2X D+</text>
<text x="245" y="220.9">D+</text>
<text x="249.9" y="218.2">R143</text>
<text x="249.9" y="220.7">15K</text>
<text x="31.1" y="226.9">ULPI_NXT</text>
<text x="31.5" y="227.1">ULPI_NXT</text>
<text x="46.1" y="227.1">ULPI_NXT</text>
<text x="79.8" y="223.3">4K7</text>
<text x="109.9" y="226.9">ULPI_NXT</text>
<text x="110.7" y="224.4">ULPI_STP</text>
<text x="110.9" y="227.1">ULPI_NXT</text>
<text x="226.5" y="224.5">USB_P</text>
<text x="237.4" y="223.1">D-</text>
<text x="259.1" y="223.5">R146</text>
<text x="259.1" y="226.1">22</text>
<text x="274.1" y="226.7">USBDM</text>
<text x="31.5" y="232.2">ULPI_DIR</text>
<text x="46.1" y="232.2">ULPI_DIR</text>
<text x="110.8" y="229.5">ULPI_DIR</text>
<text x="111.6" y="232">ULPI_CK</text>
<text x="112.2" y="232.2">ULPI_CK</text>
<text x="177.5" y="229.6">C89</text>
<text x="177.5" y="232.2">104</text>
<text x="187.7" y="229.6">C90</text>
<text x="187.7" y="232.2">104</text>
<text x="249.9" y="233.4">R149D+ 22</text>
<text x="255.2" y="233.6">D+</text>
<text x="259.1" y="231.1">R148</text>
<text x="273.8" y="229.7">USBDP</text>
<text x="31.9" y="237.1">ULPI_CK</text>
<text x="46.1" y="237.2">ULPI_CK</text>
<text x="210.8" y="238.8">USB1</text>
<text x="237.2" y="236">R150</text>
<text x="237.2" y="238.5">1K</text>
<text x="249.9" y="236">15K</text>
<text x="31.5" y="244.7">USB_DET</text>
<text x="32.2" y="244.9">USB_Det</text>
<text x="46.1" y="244.9">USB_Det</text>
<text x="46.2" y="244.7">USB_DET</text>
<text x="83.8" y="243.1">Y3</text>
<text x="83.8" y="245.6">24MHz</text>
<text x="210.8" y="241.3">USB-B(Mini)</text>
<text x="232.6" y="248.6">USBID</text>
<text x="81" y="256.3">C49</text>
<text x="83.8" y="253.2">R99</text>
<text x="83.8" y="255.8">4.7M</text>
<text x="93.7" y="256.3">C50</text>
<text x="103.9" y="256.3">C41</text>
<text x="111.5" y="256.3">C42</text>
<text x="119.1" y="256.3">C45</text>
<text x="199.3" y="256.4">Title</text>
<text x="81" y="258.8">20pF</text>
<text x="93.7" y="258.8">20pF</text>
<text x="103.9" y="258.8">104</text>
<text x="111.5" y="258.8">4.7uF</text>
<text x="119.1" y="258.8">4.7uF R100 USB3300</text>
<text x="125.5" y="261.4">12K</text>
<text x="199.3" y="264.1">Size</text>
<text x="212" y="264.1">Number</text>
<text x="262.8" y="264.1">Revision</text>
<text x="199.3" y="274.2">File:</text>
<text x="199.3" y="271.7">Date:</text>
<text x="250.1" y="271.7">Sheet</text>
<text x="250.1" y="274.2">Drawn By:</text>
<text x="261.8" y="271.7">of</text>
</g>
</svg>
